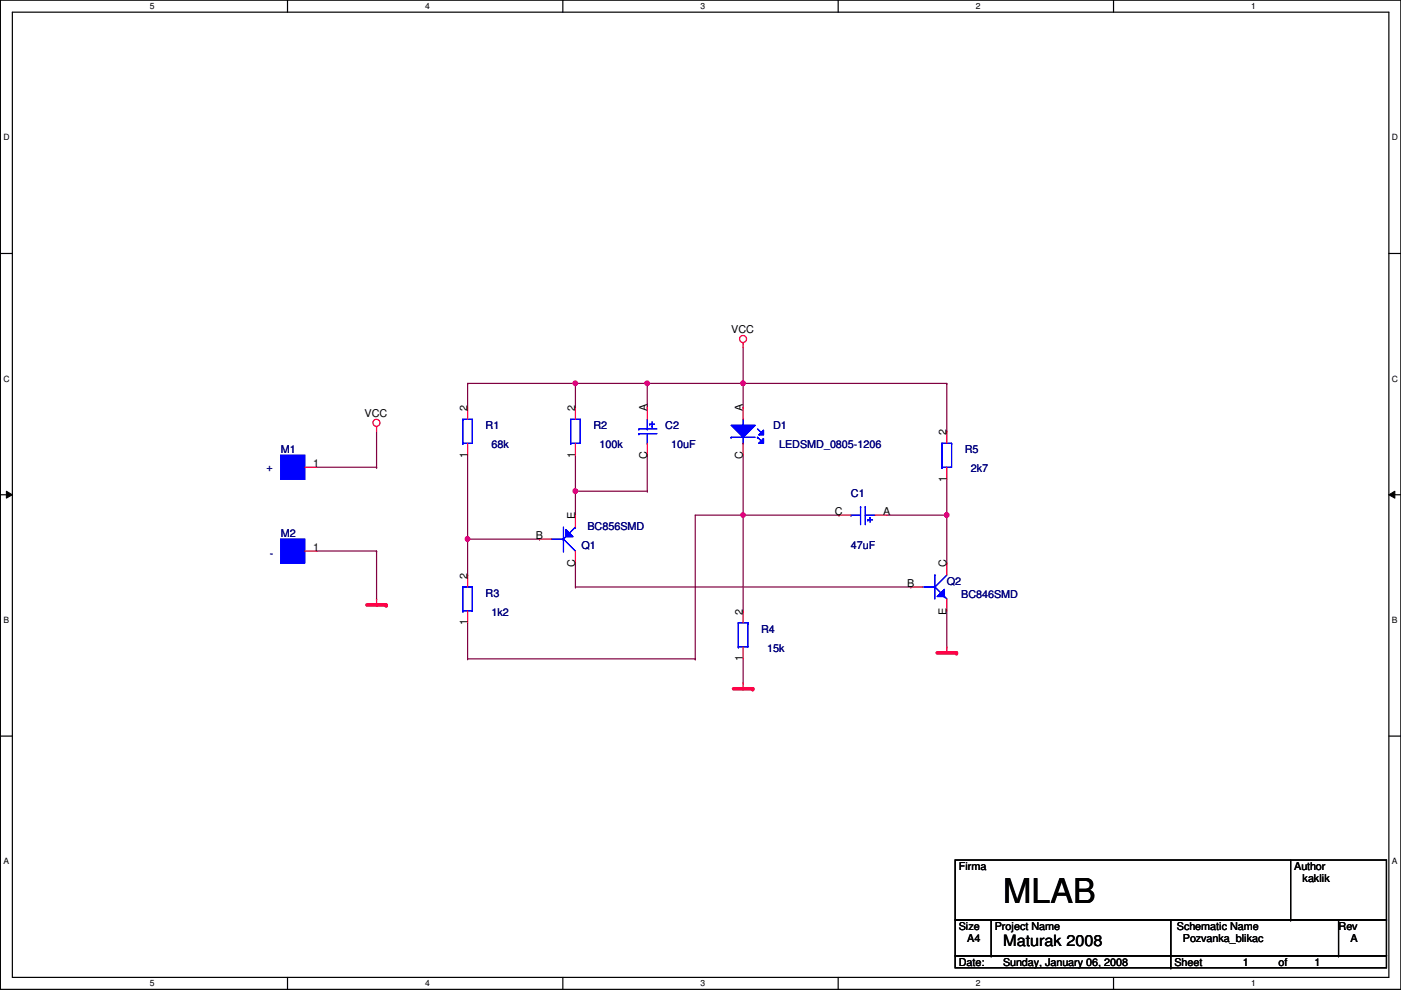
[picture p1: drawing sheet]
<svg xmlns="http://www.w3.org/2000/svg" width="297mm" height="210mm" viewBox="0 0 297 210" stroke-linecap="round" stroke-linejoin="round" font-family="sans-serif">
<path d="M.1 0h296.9v209.8h-296.9zM2.6 2.6h291.9v204.7h-291.9z" fill="none" stroke="#000" stroke-width=".25"/>
<g fill="#fff">
<path d="M31.8 .3h1v2h-1z"/>
<path d="M31.8 207.6h1v1.9h-1z"/>
</g>
<path d="M61 0v2.6M61 207.3v2.5" fill="none" stroke="#000" stroke-width=".25"/>
<g fill="#fff">
<path d="M90.1 .3h1v2h-1z"/>
<path d="M90.1 207.6h1v1.9h-1z"/>
</g>
<path d="M119.3 0v2.6M119.3 207.3v2.5" fill="none" stroke="#000" stroke-width=".25"/>
<g fill="#fff">
<path d="M148.5 .3h1v2h-1z"/>
<path d="M148.5 207.6h1v1.9h-1z"/>
</g>
<path d="M177.7 0v2.6M177.7 207.3v2.5" fill="none" stroke="#000" stroke-width=".25"/>
<g fill="#fff">
<path d="M206.9 .3h1v2h-1z"/>
<path d="M206.9 207.6h1v1.9h-1z"/>
</g>
<path d="M236.1 0v2.6M236.1 207.3v2.5" fill="none" stroke="#000" stroke-width=".25"/>
<g fill="#fff">
<path d="M265.3 .3h.9v2h-.9z"/>
<path d="M265.3 207.6h.9v1.9h-.9z"/>
<path d="M.7 28.2h1.3v1.9h-1.3z"/>
<path d="M295.1 28.2h1.3v1.9h-1.3z"/>
<path d="M.7 79.3h1.3v2h-1.3z"/>
<path d="M295.1 79.3h1.3v2h-1.3z"/>
</g>
<path d="M.1 53.8h2.5M294.5 53.8h2.5" fill="none" stroke="#000" stroke-width=".25"/>
<g fill="#fff">
<path d="M.7 130.5h1.2v2h-1.2z"/>
<path d="M295.1 130.5h1.2v2h-1.2z"/>
</g>
<path d="M.1 104.9h2.5M294.5 104.9h2.5" fill="none" stroke="#000" stroke-width=".25"/>
<path d="M1.4 104.2l1.2 .7-1.2 .8zM294.5 104.9l1.2-.7v1.5z" fill="#000"/>
<path d="M1.4 104.2l1.2 .7-1.2 .8zM294.5 104.9l1.2-.7v1.5z" fill="none" stroke="#000" stroke-width=".21"/>
<g fill="#fff">
<path d="M.7 181.7h1.2v2h-1.2z"/>
<path d="M295.1 181.7h1.2v2h-1.2z"/>
</g>
<path d="M.1 156.1h2.5M294.5 156.1h2.5" fill="none" stroke="#000" stroke-width=".25"/>
<path d="M99.1 81.3h.1M99.1 81.3v5.1M99.1 81.3h22.9M122 81.3h.1" fill="none" stroke="#800040" stroke-width=".25"/>
<circle cx="122" cy="81.3" r=".49" fill="#f0f"/>
<circle cx="122" cy="81.3" r=".49" fill="none" stroke="#f0f" stroke-width=".25"/>
<path d="M122 86.4h.1M137.2 81.3h.1M137.2 86.4h.1M137.2 81.3v5.1M157.6 81.3h.1M157.6 81.3h-35.6v5.1" fill="none" stroke="#800040" stroke-width=".25"/>
<circle cx="137.2" cy="81.3" r=".49" fill="#f0f"/>
<circle cx="137.2" cy="81.3" r=".49" fill="none" stroke="#f0f" stroke-width=".25"/>
<circle cx="157.5" cy="81.3" r=".49" fill="#f0f"/>
<circle cx="157.5" cy="81.3" r=".49" fill="none" stroke="#f0f" stroke-width=".25"/>
<path d="M99.1 96.6v17.7M157.6 86.4h.1M200.7 81.3h.1M200.7 91.5h.1M200.7 81.3h-43.1v5.1M200.7 81.3v10.2M99.1 114.3h.1" fill="none" stroke="#800040" stroke-width=".25"/>
<circle cx="99.1" cy="114.3" r=".49" fill="#f0f"/>
<circle cx="99.1" cy="114.3" r=".49" fill="none" stroke="#f0f" stroke-width=".25"/>
<path d="M99.1 114.3v7.7M157.6 109.3h.1M157.6 109.3h-10.2v30.4M188 109.3h12.7M200.7 109.3h.1M200.7 101.6v7.7M99.1 122h.1M99.1 139.7h.1M99.1 132.1v7.6M99.1 139.7h48.3M147.4 139.7h.1" fill="none" stroke="#800040" stroke-width=".25"/>
<circle cx="200.7" cy="109.2" r=".49" fill="#f0f"/>
<circle cx="200.7" cy="109.2" r=".49" fill="none" stroke="#f0f" stroke-width=".25"/>
<path d="M122 96.6v7.6M99.1 114.3h15.3M114.4 114.3h.1M122 104.2h.1M122 119.4v5.1M122 104.2h15.2M137.2 104.2h.1M122 124.5h.1M122 124.5h71.1M193.1 124.5h.1" fill="none" stroke="#800040" stroke-width=".25"/>
<circle cx="122" cy="104.2" r=".49" fill="#f0f"/>
<circle cx="122" cy="104.2" r=".49" fill="none" stroke="#f0f" stroke-width=".25"/>
<path d="M137.2 96.6h.1M137.2 96.6v7.6M157.6 96.6v12.7M122 109.3h.1M122 104.2v5.1M157.6 109.3h.1" fill="none" stroke="#800040" stroke-width=".25"/>
<circle cx="157.5" cy="109.2" r=".49" fill="#f0f"/>
<circle cx="157.5" cy="109.2" r=".49" fill="none" stroke="#f0f" stroke-width=".25"/>
<g fill="none" stroke="#800040" stroke-width=".25">
<path d="M157.6 73.7v7.6M67.1 99.1h12.7M79.8 99.1h.1M79.8 91.5v7.6M157.6 81.3h.1M67.1 116.9h12.7M79.8 116.9h.1M79.8 116.9v10.1M177.9 109.3h.1M177.9 109.3h-20.3v20.3M200.7 119.4h.1M200.7 109.3v10.1"/>
<path d="M79.8 127h.1M157.6 129.6h.1M157.6 139.7v5.1M200.7 137.2h.1M200.7 129.6v7.6M157.6 144.8h.1"/>
</g>
<path d="M157.6 146.1h.1M157.6 144.8v1.3" fill="none" stroke="#f00" stroke-width=".25"/>
<path d="M155.5 146.1h4.1" fill="none" stroke="#f00" stroke-width=".76"/>
<circle cx="159.6" cy="146.1" r=".38" fill="#f00"/>
<path d="M200.7 138.5h.1M200.7 137.2v1.3" fill="none" stroke="#f00" stroke-width=".25"/>
<path d="M198.7 138.5h4.1" fill="none" stroke="#f00" stroke-width=".76"/>
<circle cx="202.8" cy="138.5" r=".38" fill="#f00"/>
<g fill="none" stroke="#f00" stroke-width=".25">
<path d="M157.6 72.7h.1M157.6 72.7v1M79.8 90.5h.1M79.8 90.5v1M79.8 128.3h.1M79.8 127v1.3"/>
<circle cx="157.5" cy="71.9" r=".75"/>
<circle cx="79.8" cy="89.7" r=".75"/>
</g>
<path d="M77.8 128.3h4.1" fill="none" stroke="#f00" stroke-width=".76"/>
<circle cx="81.9" cy="128.3" r=".38" fill="#f00"/>
<path d="M202.5 182.4h91.5v12.7h-91.5zM202.5 195.1h91.5v7.6h-91.5zM210.1 195.1v7.6M248.2 195.1v10.2M273.6 195.1h.1M273.6 182.4v12.7M283.8 195.1v7.6M202.5 202.7h91.5v2.6h-91.5zM210.1 202.7h.1M248.2 202.7h.1M248.2 205.3h.1M283.8 202.7h.1" fill="none" stroke="#000" stroke-width=".25"/>
<g fill="none" stroke="#00f" stroke-width=".25">
<path d="M98.1 94h.1M98.1 88.9h.1M98.1 88.9v5.1M98.1 88.9h2.1M100.2 88.9h.1M100.2 88.9v5.1h-2.1M121 94h.1M121 88.9h.1M121 88.9h2M121 88.9v5.1M123 88.9h.1M123 88.9v5.1h-2"/>
<path d="M155 92.8h.1M155 92.8h5.1M157.6 94h.1M157.6 92.8v1.2M199.7 99.1h.1M199.7 94h.1M199.7 94h2.1M199.7 94v5.1M201.8 94h.1M201.8 94v5.1h-2.1M180.4 109.3h.1M180.4 109.3h2.1"/>
<path d="M182.5 107.5h.1M182.5 107.5v3.8M183.5 109.3h.1M183.5 107.5h.1M183.5 109.3h2M183.5 107.5v3.8M184 110.3h.1M184 110.3h1M184.5 109.8h.1M184.5 109.8v1M98.1 129.6h.1M98.1 124.5h.1"/>
<path d="M98.1 124.5v5.1M98.1 124.5h2.1M100.2 124.5h.1M100.2 124.5v5.1h-2.1M156.5 137.2h.1M156.5 132.1h.1M156.5 132.1v5.1M156.5 132.1h2.1M158.6 132.1h.1M158.6 132.1v5.1h-2.1"/>
</g>
<path d="M99.1 86.4v2.5M99.1 94v2.6M122 86.4v2.5M122 94v2.6M200.7 91.5v2.5M200.7 99.1v2.5M177.9 109.3h2.5M185.5 109.3h2.5M99.1 122v2.5M99.1 129.6v2.5M157.6 129.6v2.5M157.6 137.2v2.5" fill="none" stroke="#f00" stroke-width=".25"/>
<path d="M155 90.2h5.1l-2.5 2.6z" fill="#00f"/>
<path d="M155 90.2h5.1l-2.5 2.6zM157.6 90.2h.1M157.6 88.9v1.3M160.6 92.8h.1M160.6 91l.8 .7M160.6 92.8l.8 .7M161.4 91.7h.1" fill="none" stroke="#00f" stroke-width=".25"/>
<path d="M161.9 91.2v1h-1z" fill="#00f"/>
<path d="M161.9 91.2v1h-1z" fill="none" stroke="#00f" stroke-width=".25"/>
<path d="M161.9 93v1h-1z" fill="#00f"/>
<path d="M155 92.8h.1M155 92.8h5.1M157.6 94h.1M157.6 92.8v1.2M161.9 93v1h-1z" fill="none" stroke="#00f" stroke-width=".25"/>
<path d="M155 90.2h5.1l-2.5 2.6z" fill="#00f"/>
<path d="M155 90.2h5.1l-2.5 2.6zM157.6 90.2h.1M157.6 88.9v1.3M160.6 92.8h.1M160.6 91l.8 .7M160.6 92.8l.8 .7M161.4 91.7h.1" fill="none" stroke="#00f" stroke-width=".25"/>
<path d="M161.9 91.2v1h-1z" fill="#00f"/>
<path d="M161.9 91.2v1h-1z" fill="none" stroke="#00f" stroke-width=".25"/>
<path d="M161.9 93v1h-1z" fill="#00f"/>
<g fill="none" stroke="#00f" stroke-width=".25">
<path d="M135.5 91h.1M135.5 92h.1M135.5 91h3.8M135.5 92h3.8M137.2 91h.1M137.2 94h.1M137.2 88.9v2.1M137.2 92v2M137.7 90h.1M137.7 90h1.1M138.3 90.5h.1M138.3 89.5v1"/>
<path d="M161.9 93v1h-1zM116.9 114.3h2.6M119.5 114.3h.1M119.5 116.9h.1M119.5 114.3l2.5 2.6M119.5 111.8v5.1M122 111.8h.1M122 111.8l-1.3 1.3"/>
</g>
<path d="M137.2 86.4v2.5M137.2 94v2.6M157.6 86.4v2.5M157.6 94v2.6" fill="none" stroke="#f00" stroke-width=".25"/>
<path d="M120 112.3l1.5 1.5h-1.5z" fill="#00f"/>
<path d="M116.9 114.3h2.6M119.5 114.3h.1M119.5 116.9h.1M119.5 114.3l2.5 2.6M119.5 111.8v5.1M120 112.3l1.5 1.5h-1.5zM120 113.8l-.5 .5M122 111.8h.1M122 111.8l-1.3 1.3" fill="none" stroke="#00f" stroke-width=".25"/>
<path d="M120 112.3l1.5 1.5h-1.5z" fill="#00f"/>
<path d="M119.5 114.3h.1M120 112.3l1.5 1.5h-1.5zM120 113.8l-.5 .5" fill="none" stroke="#00f" stroke-width=".25"/>
<path d="M114.4 114.3h2.5M122 109.3v2.5M122 116.9v2.5" fill="none" stroke="#f00" stroke-width=".25"/>
<path d="M198.7 126.5l1.5-1.5v1.5z" fill="#00f"/>
<path d="M195.7 124.5h2.5M198.2 122h.1M198.2 124.5h.1M198.2 124.5l1.3 1.3M198.2 122v5M198.7 126.5l1.5-1.5v1.5zM199.5 125.8h.1M200.2 126.5h.1M200.2 126.5l.5 .5M200.7 122l-2.5 2.5" fill="none" stroke="#00f" stroke-width=".25"/>
<path d="M198.7 126.5l1.5-1.5v1.5z" fill="#00f"/>
<path d="M195.7 124.5h2.5M198.2 122h.1M198.2 124.5h.1M198.2 124.5l1.3 1.3M198.2 122v5M198.7 126.5l1.5-1.5v1.5zM199.5 125.8h.1M200.2 126.5h.1M200.2 126.5l.5 .5M200.7 122l-2.5 2.5" fill="none" stroke="#00f" stroke-width=".25"/>
<path d="M200.7 119.4v2.6M193.1 124.5h2.6M200.7 127v2.6" fill="none" stroke="#f00" stroke-width=".25"/>
<path d="M59.5 96.6h5.1v5h-5.1z" fill-rule="evenodd" fill="#00f"/>
<path d="M59.5 96.6h5.1v5h-5.1z" fill="none" stroke="#00f" stroke-width=".25"/>
<path d="M59.5 96.6h5.1v5h-5.1z" fill-rule="evenodd" fill="#00f"/>
<path d="M59.5 96.6h5.1v5h-5.1z" fill="none" stroke="#00f" stroke-width=".25"/>
<path d="M64.6 99.1h2.5" fill="none" stroke="#f00" stroke-width=".25"/>
<path d="M59.5 114.3h5.1v5.1h-5.1z" fill-rule="evenodd" fill="#00f"/>
<path d="M59.5 114.3h5.1v5.1h-5.1z" fill="none" stroke="#00f" stroke-width=".25"/>
<path d="M59.5 114.3h5.1v5.1h-5.1z" fill-rule="evenodd" fill="#00f"/>
<path d="M59.5 114.3h5.1v5.1h-5.1z" fill="none" stroke="#00f" stroke-width=".25"/>
<path d="M64.6 116.9h2.5" fill="none" stroke="#f00" stroke-width=".25"/>
<circle cx="122" cy="81.3" r=".49" fill="#f0f"/>
<circle cx="122" cy="81.3" r=".49" fill="none" stroke="#f0f" stroke-width=".25"/>
<circle cx="137.2" cy="81.3" r=".49" fill="#f0f"/>
<circle cx="137.2" cy="81.3" r=".49" fill="none" stroke="#f0f" stroke-width=".25"/>
<circle cx="157.5" cy="81.3" r=".49" fill="#f0f"/>
<circle cx="157.5" cy="81.3" r=".49" fill="none" stroke="#f0f" stroke-width=".25"/>
<circle cx="99.1" cy="114.3" r=".49" fill="#f0f"/>
<circle cx="99.1" cy="114.3" r=".49" fill="none" stroke="#f0f" stroke-width=".25"/>
<circle cx="200.7" cy="109.2" r=".49" fill="#f0f"/>
<circle cx="200.7" cy="109.2" r=".49" fill="none" stroke="#f0f" stroke-width=".25"/>
<circle cx="122" cy="104.2" r=".49" fill="#f0f"/>
<circle cx="122" cy="104.2" r=".49" fill="none" stroke="#f0f" stroke-width=".25"/>
<circle cx="157.5" cy="109.2" r=".49" fill="#f0f"/>
<circle cx="157.5" cy="109.2" r=".49" fill="none" stroke="#f0f" stroke-width=".25"/>
<text font-size="7.2" x="212.7" y="191.4">MLAB</text>
<text font-size="3.3" x="212.7" y="200.6">Maturak 2008</text>
<g font-size="2.3">
<text x="155" y="70.7">VCC</text>
<text x="77.3" y="88.5">VCC</text>
<text x="99.1" y="87.2" transform="rotate(-90 99.1 87.2)">2</text>
<text x="122" y="87.2" transform="rotate(-90 122 87.2)">2</text>
<text x="137.2" y="87.2" transform="rotate(-90 137.2 87.2)">A</text>
<text x="157.5" y="87.2" transform="rotate(-90 157.5 87.2)">A</text>
<text x="200.7" y="92.2" transform="rotate(-90 200.7 92.2)">2</text>
<text x="66.4" y="99.1">1</text>
<text x="99.1" y="97.1" transform="rotate(-90 99.1 97.1)">1</text>
<text x="122" y="97.1" transform="rotate(-90 122 97.1)">1</text>
<text x="137.2" y="97.5" transform="rotate(-90 137.2 97.5)">C</text>
<text x="157.5" y="97.5" transform="rotate(-90 157.5 97.5)">C</text>
<text x="200.7" y="102.2" transform="rotate(-90 200.7 102.2)">1</text>
<text x="122" y="110" transform="rotate(-90 122 110)">E</text>
<text x="177" y="109.2">C</text>
<text x="187.3" y="109.2">A</text>
<text x="66.4" y="116.8">1</text>
<text x="113.6" y="114.3">B</text>
<text x="99.1" y="122.7" transform="rotate(-90 99.1 122.7)">2</text>
<text x="122" y="120.3" transform="rotate(-90 122 120.3)">C</text>
<text x="192.4" y="124.5">B</text>
<text x="200.7" y="120.2" transform="rotate(-90 200.7 120.2)">C</text>
<text x="157.5" y="130.3" transform="rotate(-90 157.5 130.3)">2</text>
<text x="200.7" y="130.3" transform="rotate(-90 200.7 130.3)">E</text>
<text x="99.1" y="132.6" transform="rotate(-90 99.1 132.6)">1</text>
<text x="157.5" y="140.3" transform="rotate(-90 157.5 140.3)">1</text>
<text x="203.3" y="184.5">Firma</text>
<text x="274.4" y="184.5">Author</text>
<text x="276.2" y="187">kaklik</text>
<text x="203.3" y="197.2">Size</text>
<text x="210.9" y="197.2">Project Name</text>
<text x="249.5" y="197.2">Schematic Name</text>
<text x="283.8" y="197.2">Rev</text>
<text x="205.1" y="199.7">A4</text>
<text x="250.8" y="199.7">Pozvanka_blikac</text>
<text x="286.3" y="199.7">A</text>
<text x="203.3" y="204.8">Date:</text>
<text x="212.7" y="204.8">Sunday, January 06, 2008</text>
<text x="249" y="204.8">Sheet</text>
<text x="263.5" y="204.8">1</text>
<text x="271.1" y="204.8">of</text>
<text x="278.7" y="204.8">1</text>
</g>
<g font-size="2.3" fill="#000080">
<text x="103" y="91">R1</text>
<text x="104.2" y="95.1">68k</text>
<text x="125.8" y="91">R2</text>
<text x="127.1" y="95.1">100k</text>
<text x="141.1" y="91">C2</text>
<text x="142.3" y="95.1">10uF</text>
<text x="163.9" y="91">D1</text>
<text x="165.2" y="95.1">LEDSMD_0805-1206</text>
<text x="56.5" y="99.9">+</text>
<text x="59.5" y="96.1">M1</text>
<text x="204.6" y="96.1">R5</text>
<text x="205.8" y="100.2">2k7</text>
<text x="180.4" y="105.5">C1</text>
<text x="59.5" y="113.9">M2</text>
<text x="124.5" y="112.4">BC856SMD</text>
<text x="57.2" y="118.2">-</text>
<text x="123.3" y="116.4">Q1</text>
<text x="180.4" y="116.4">47uF</text>
<text x="200.7" y="124">Q2</text>
<text x="103" y="126.6">R3</text>
<text x="104.2" y="130.6">1k2</text>
<text x="203.8" y="126.8">BC846SMD</text>
<text x="161.4" y="134.2">R4</text>
<text x="162.6" y="138.3">15k</text>
</g>
<g font-size="1.8">
<text x="31.8" y="1.9">5</text>
<text x="90.1" y="1.9">4</text>
<text x="148.5" y="1.9">3</text>
<text x="206.9" y="1.9">2</text>
<text x="265.3" y="1.9">1</text>
<text x=".7" y="29.8">D</text>
<text x="295.1" y="29.8">D</text>
<text x=".7" y="80.9">C</text>
<text x="295.1" y="80.9">C</text>
<text x=".7" y="132.1">B</text>
<text x="295.1" y="132.1">B</text>
<text x=".7" y="183.3">A</text>
<text x="295.1" y="183.3">A</text>
<text x="31.8" y="209.2">5</text>
<text x="90.1" y="209.2">4</text>
<text x="148.5" y="209.2">3</text>
<text x="206.9" y="209.2">2</text>
<text x="265.3" y="209.2">1</text>
</g>
</svg>
